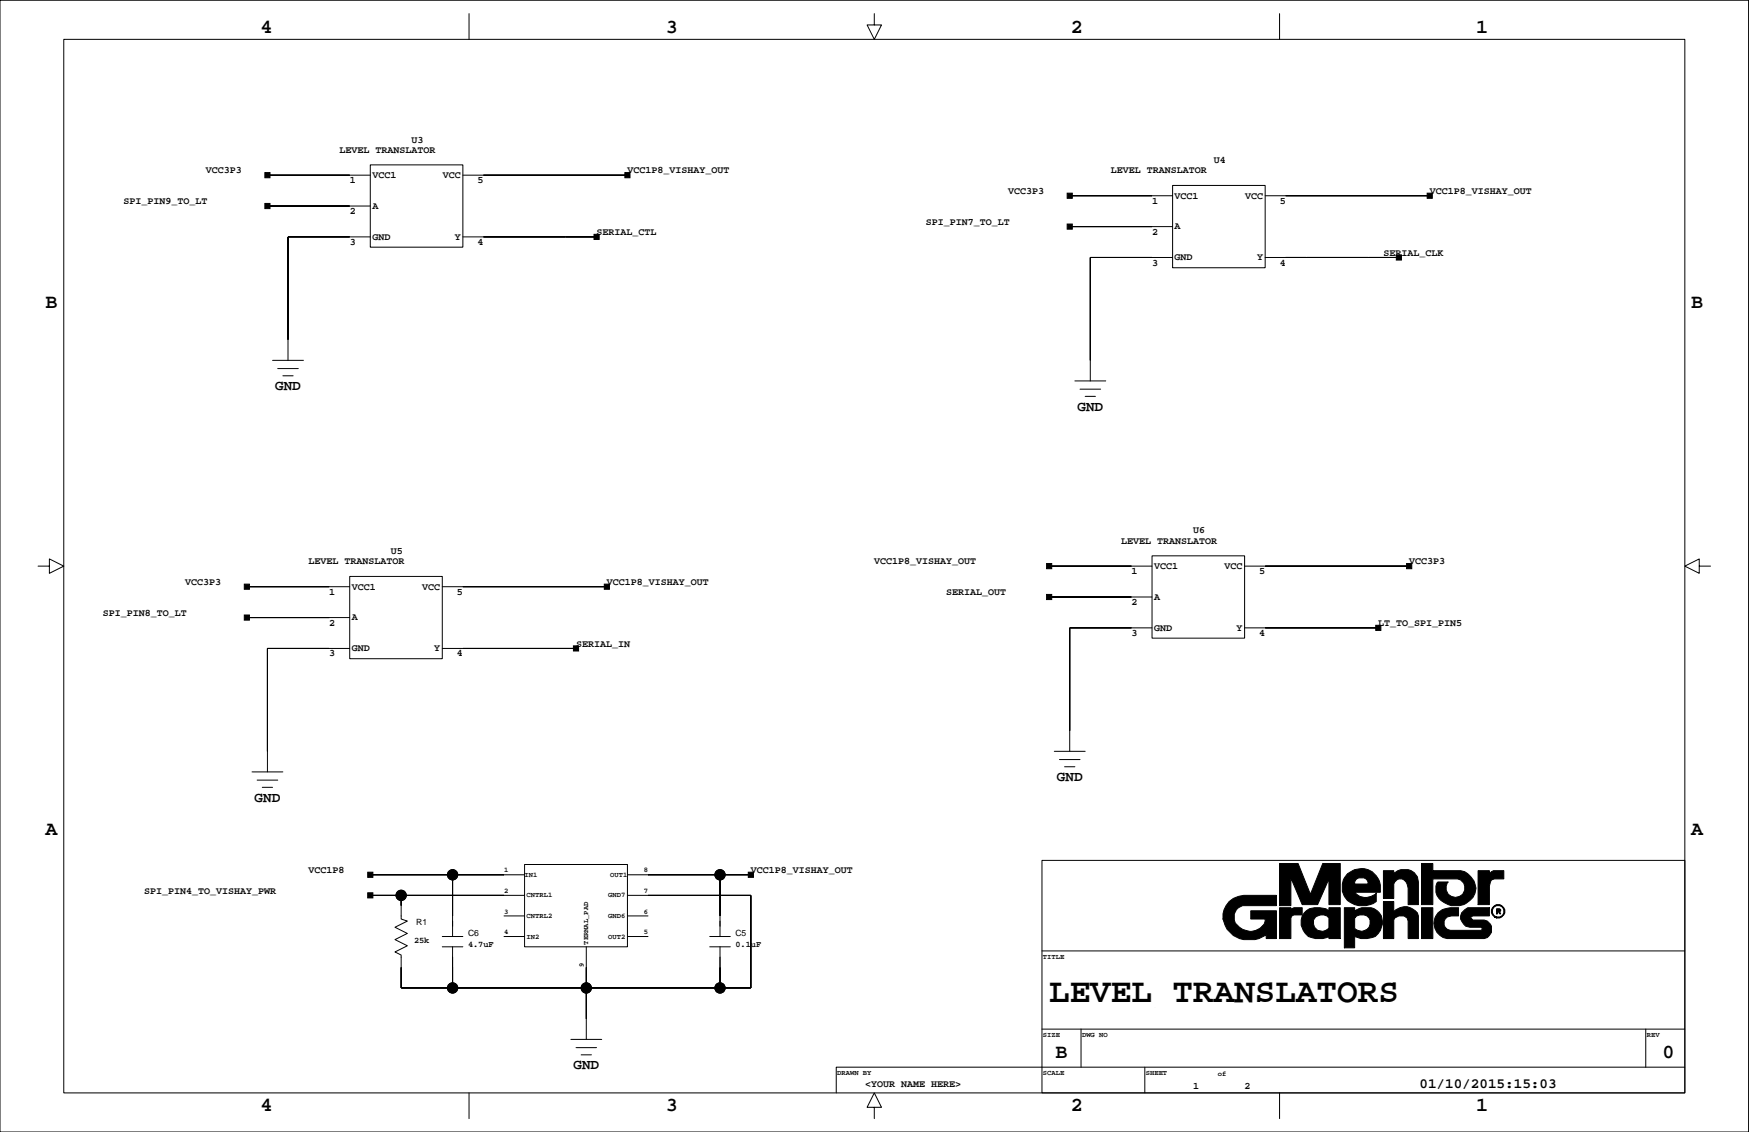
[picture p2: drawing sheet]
<svg xmlns="http://www.w3.org/2000/svg" width="432mm" height="279mm" viewBox="0 0 432 279" stroke-linecap="round" stroke-linejoin="round" font-family="sans-serif">
<g fill="none" stroke="#000" stroke-width=".25">
<path d="M0 .1h431.7v279.3h-431.7zM15.7 9.7h400.3v260.1h-400.3zM115.8 3.4v6.3M215.9 3.4v2.8h1.7l-1.7 3.5-1.8-3.5h1.8M315.9 3.4v6.3M66 43.2h25.4M66 50.9h25.4M91.4 40.7h22.9v20.3h-22.9zM91.4 58.5h-20.3v30.4M114.3 43.2h40.6M114.3 58.5h33M264.1 48.3h25.4"/>
<path d="M264.1 55.9h25.4M289.5 45.8h22.8v20.3h-22.8zM312.3 48.3h40.7M289.5 63.5h-20.3v30.5M312.3 63.5h33.1M67.3 88.9h7.6M68.6 91h5M69.8 92.8h2.6M265.4 94h7.6M266.6 96.1h5.1M267.9 97.8h2.5M9.4 139.7h2.8v-1.7l3.5 1.7-3.5 1.8v-1.8"/>
<path d="M259 139.7h25.4M284.4 137.2h22.9v20.3h-22.9zM307.3 139.7h40.6M419.5 139.7v-1.7l-3.5 1.7 3.5 1.8v-1.8h2.8M60.9 144.8h25.4M60.9 152.4h25.4M86.3 142.3h22.9v20.3h-22.9zM109.2 144.8h40.6M259 147.3h25.4M284.4 155h-20.3v30.4M307.3 155h33M86.3 160h-20.3v30.5"/>
<path d="M109.2 160h33M62.2 190.5h7.6M63.5 192.6h5.1M64.8 194.3h2.5M260.3 185.4h7.6M261.6 187.5h5M262.8 189.3h2.6M91.4 215.9h38.1M111.7 215.9v15.3M129.5 213.4h25.4v20.3h-25.4zM154.9 215.9h30.5M177.8 215.9v15.3"/>
<path d="M257.2 212.4h158.8v57.4h-158.8zM91.4 221h38.1M99 221v5.8l1.6 .5-3.1 1.6 3.1 1.5-3.1 1.5 3.1 1.5-3.1 1.6 1.5 .7v8.1h86.4v-22.8h-30.5M109.2 231.2h5.1M109.2 233.7h5.1M111.7 233.7v10.1M124.4 226.1h5.1M124.4 231.2h5.1M144.7 233.7v22.8M154.9 226.1h5.1M154.9 231.2h5.1M175.2 231.2h5.1"/>
<path d="M175.2 233.7h5.1M177.8 233.7v10.1M257.2 234.7h158.8M140.9 256.5h7.7M142.2 258.6h5.1M257.2 254h158.8M266.9 254v9.4M406.3 254v9.4M115.8 269.8v6.3M143.5 260.4h2.5M215.9 273.3h1.7l-1.7-3.5-1.8 3.5h1.8v2.8M282.6 263.4v6.4"/>
<path d="M315.9 269.8v6.3M416 263.4h-209.5v6.4"/>
<circle cx="111.7" cy="215.9" r="1.27"/>
<circle cx="177.8" cy="215.9" r="1.27"/>
<circle cx="99" cy="221" r="1.27"/>
<circle cx="111.7" cy="243.8" r="1.27"/>
<circle cx="144.7" cy="243.8" r="1.27"/>
<circle cx="177.8" cy="243.8" r="1.27"/>
</g>
<g fill="#000" stroke="#000" stroke-width=".25">
<path d="M65.4 42.6h1.3v1.3h-1.3z" fill-rule="evenodd"/>
<path d="M65.4 50.2h1.3v1.3h-1.3z" fill-rule="evenodd"/>
<path d="M71.1 58.5v25.4z" fill-rule="evenodd"/>
<path d="M66 43.2h20.3z" fill-rule="evenodd"/>
<path d="M71.1 58.5h15.2z" fill-rule="evenodd"/>
<path d="M66 50.9h20.3z" fill-rule="evenodd"/>
<path d="M119.4 58.5h5z" fill-rule="evenodd"/>
<path d="M124.4 58.5h15.3z" fill-rule="evenodd"/>
<path d="M146.7 57.8h1.2v1.3h-1.2z" fill-rule="evenodd"/>
<path d="M139.7 58.5h7.6z" fill-rule="evenodd"/>
<path d="M154.3 42.6h1.2v1.3h-1.2z" fill-rule="evenodd"/>
<path d="M119.4 43.2h35.5z" fill-rule="evenodd"/>
<path d="M263.5 47.7h1.2v1.2h-1.2z" fill-rule="evenodd"/>
<path d="M263.5 55.3h1.2v1.3h-1.2z" fill-rule="evenodd"/>
<path d="M264.1 48.3h20.3z" fill-rule="evenodd"/>
<path d="M264.1 55.9h20.3z" fill-rule="evenodd"/>
<path d="M352.3 47.7h1.3v1.2h-1.3z" fill-rule="evenodd"/>
<path d="M317.4 48.3h35.6z" fill-rule="evenodd"/>
<path d="M269.2 63.5v25.4z" fill-rule="evenodd"/>
<path d="M269.2 63.5h15.2z" fill-rule="evenodd"/>
<path d="M317.4 63.5h5.1z" fill-rule="evenodd"/>
<path d="M322.5 63.5h15.2z" fill-rule="evenodd"/>
<path d="M344.7 62.9h1.3v1.3h-1.3z" fill-rule="evenodd"/>
<path d="M337.7 63.5h7.7z" fill-rule="evenodd"/>
<path d="M259 139.7h20.3z" fill-rule="evenodd"/>
<path d="M312.3 139.7h35.6z" fill-rule="evenodd"/>
<path d="M60.3 144.2h1.3v1.2h-1.3z" fill-rule="evenodd"/>
<path d="M60.3 151.8h1.3v1.3h-1.3z" fill-rule="evenodd"/>
<path d="M60.9 144.8h20.4z" fill-rule="evenodd"/>
<path d="M60.9 152.4h20.4z" fill-rule="evenodd"/>
<path d="M149.2 144.2h1.3v1.2h-1.3z" fill-rule="evenodd"/>
<path d="M114.3 144.8h35.5z" fill-rule="evenodd"/>
<path d="M258.4 139.1h1.3v1.3h-1.3z" fill-rule="evenodd"/>
<path d="M258.4 146.7h1.3v1.3h-1.3z" fill-rule="evenodd"/>
<path d="M264.1 155v25.4z" fill-rule="evenodd"/>
<path d="M264.1 155h15.2z" fill-rule="evenodd"/>
<path d="M259 147.3h20.3z" fill-rule="evenodd"/>
<path d="M339.6 154.3h1.3v1.3h-1.3z" fill-rule="evenodd"/>
<path d="M312.3 155h28z" fill-rule="evenodd"/>
<path d="M347.3 139.1h1.2v1.3h-1.2z" fill-rule="evenodd"/>
<path d="M66 160v25.4z" fill-rule="evenodd"/>
<path d="M66 160h15.3z" fill-rule="evenodd"/>
<path d="M141.6 159.4h1.2v1.3h-1.2z" fill-rule="evenodd"/>
<path d="M114.3 160h27.9z" fill-rule="evenodd"/>
<path d="M90.8 215.3h1.3v1.2h-1.3z" fill-rule="evenodd"/>
<path d="M111.7 215.9v10.2z" fill-rule="evenodd"/>
<path d="M91.4 215.9h20.3z" fill-rule="evenodd"/>
<path d="M111.7 215.9h12.7z" fill-rule="evenodd"/>
<path d="M177.8 215.9v10.2z" fill-rule="evenodd"/>
<path d="M160 215.9h17.8z" fill-rule="evenodd"/>
<path d="M184.7 215.3h1.3v1.2h-1.3z" fill-rule="evenodd"/>
<path d="M177.8 215.9h7.6z" fill-rule="evenodd"/>
<path d="M90.8 220.4h1.3v1.2h-1.3z" fill-rule="evenodd"/>
<path d="M99 221v2.5z" fill-rule="evenodd"/>
<path d="M91.4 221h7.6z" fill-rule="evenodd"/>
<path d="M99 238.8v5z" fill-rule="evenodd"/>
<path d="M111.7 238.8v5z" fill-rule="evenodd"/>
<path d="M99 221h25.4z" fill-rule="evenodd"/>
<path d="M144.7 238.8v5z" fill-rule="evenodd"/>
<path d="M177.8 238.8v5z" fill-rule="evenodd"/>
<path d="M160 221h25.4z" fill-rule="evenodd"/>
<path d="M185.4 221v22.8z" fill-rule="evenodd"/>
<path d="M303.5 222.5l1-.7 2.5-.8h8.1v2.5h-8.3a2.95 2.95 0 0 0-2.2 2.5 2.95 2.95 0 0 0 1.4 2.9 3.9 3.9 0 0 0 6.3-1.6v-.5h-3.5v-2h6.3v6.9h-2.5v-1.1a6.7 6.7 0 0 1-10.7-3.8 5.3 5.3 0 0 1 1.6-4.3z" fill-rule="evenodd"/>
<path d="M315.9 224h2.8v.5l.8-.5h2v1.8h-2l-.5 .3-.3 .5v5.1h-2.8z" fill-rule="evenodd"/>
<path d="M315.9 213.1h4.6l3 7.6 3.1-7.6h4.3v10.2h-2.8v-6.4l-2.8 6.4h-3.8l-2.8-6.6v6.8h-2.8z" fill-rule="evenodd"/>
<path d="M322 225.3a3.7 3.7 0 0 1 3.8-1.3l1.5 .3 .8 .5v-.8h2.8v7.7h-2.8v-5.1a2.32 2.32 0 0 0-3.8 .5 2.16 2.16 0 0 0 .7 2.3 2.16 2.16 0 0 0 2.3 .2l.8-.5v2.1a5.7 5.7 0 0 1-5.1 0 4.1 4.1 0 0 1-1-5.9z" fill-rule="evenodd"/>
<path d="M331.9 224h2.5v5.1a2.16 2.16 0 0 0 3.2 .2 2.16 2.16 0 0 0-.1-3.2 2.45 2.45 0 0 0-3.1 .5v-1.8a4.4 4.4 0 0 1 6.6 1.3 4.4 4.4 0 0 1-1.5 5.1 6.4 6.4 0 0 1-5.1 0v2.7h-2.5z" fill-rule="evenodd"/>
<path d="M332.7 215.7a4.9 4.9 0 0 1 5.7-.7 4.9 4.9 0 0 1 2.4 5.2h-6.4v-2h3.3a1.36 1.36 0 0 0-1-1.5h-1.2l-.8 .5-.3 .5v2.5a3.7 3.7 0 0 0 5.4 .3v2a5.5 5.5 0 0 1-7.9-1.3 4.8 4.8 0 0 1 .8-5.5z" fill-rule="evenodd"/>
<path d="M341.6 222.5h2.5v2.6a3.6 3.6 0 0 1 6.1 1v5.6h-2.6v-4.4l-.2-.7-.8-.5h-1.2l-1.1 .5-.2 .5v4.6h-2.5z" fill-rule="evenodd"/>
<path d="M341.6 214.9h2.5v.8a3.5 3.5 0 0 1 3.7-1 3.5 3.5 0 0 1 2.4 3v5.6h-2.6v-4.1a2.16 2.16 0 0 0-2.2-2.3l-.8 .5-.5 .8v3.6h-2.5z" fill-rule="evenodd"/>
<path d="M350.9 213.1h2.8v1.8h6.9a5.1 5.1 0 0 1 3.8 4.3 5.1 5.1 0 0 1-3.7 4.3 5.1 5.1 0 0 1-5.4-1.7 3.3 3.3 0 0 1-.3-4.1h2.6a2.31 2.31 0 0 0 .5 3.5 2.31 2.31 0 0 0 3.4-1.2 2.31 2.31 0 0 0-1.7-3.1h-6.1v6.4h-2.8z" fill-rule="evenodd"/>
<path d="M350.9 224h2.8v7.7h-2.8z" fill-rule="evenodd"/>
<path d="M364.9 214.9h2.8v.8l1-.8h2.6v2h-2.3l-.8 .3-.2 .5-.3 1v4.6h-2.8z" fill-rule="evenodd"/>
<path d="M355 225.3a6.1 6.1 0 0 1 5.1-1.3v2.1h-1.8a1.78 1.78 0 0 0-1.8 1.6 1.78 1.78 0 0 0 1.6 1.9h7.6l.2-.2-.2-.5h-2.8a2.46 2.46 0 0 1-2.3-2.2 2.46 2.46 0 0 1 1.8-2.7h5.3v2.1h-4.1l-.5 .2v.3l.5 .5h2.8l.8 .2 1 1.3v1.5l-.5 .8-.5 .5-.8 .3h-9.1a3.8 3.8 0 0 1-2.3-6.4z" fill-rule="evenodd"/>
<path d="M369.5 224.3h.7l.3 .2-.3 .6 .3 .5h-.3l-.2-.5h-.3v.5h-.2v-.8h.7v-.3h-.5v.3h-.2z" fill-rule="evenodd"/>
<path d="M369 223.5a1.67 1.67 0 0 1 2.6 1.4 1.67 1.67 0 0 1-2.6 1.4h1.2a1.45 1.45 0 0 0 .9-2.2 1.45 1.45 0 0 0-2.4 0 1.45 1.45 0 0 0 .8 2.2 1.4 1.4 0 0 1-1.2-.8 1.4 1.4 0 0 1 .2-1.5z" fill-rule="evenodd"/>
<path d="M99 243.8h12.7z" fill-rule="evenodd"/>
<path d="M144.7 243.8v7.7z" fill-rule="evenodd"/>
<path d="M111.7 243.8h33z" fill-rule="evenodd"/>
<path d="M144.7 243.8h33.1z" fill-rule="evenodd"/>
<path d="M177.8 243.8h7.6z" fill-rule="evenodd"/>
<circle cx="111.7" cy="215.9" r="1.27"/>
<circle cx="177.8" cy="215.9" r="1.27"/>
<circle cx="99" cy="221" r="1.27"/>
<circle cx="111.7" cy="243.8" r="1.27"/>
<circle cx="144.7" cy="243.8" r="1.27"/>
<circle cx="177.8" cy="243.8" r="1.27"/>
</g>
<text font-size="8.5" x="259" y="247.4">LEVEL TRANSLATORS</text>
<g font-size="4.9">
<text x="64.3" y="8.1">4</text>
<text x="164.3" y="8.1">3</text>
<text x="264.4" y="8.1">2</text>
<text x="364.4" y="8.1">1</text>
<text x="11.2" y="76.1">B</text>
<text x="417.5" y="76.1">B</text>
<text x="11.2" y="206.1">A</text>
<text x="417.5" y="206.1">A</text>
<text x="260.6" y="261.2">B</text>
<text x="410.4" y="261.2">0</text>
<text x="64.3" y="274.2">4</text>
<text x="164.3" y="274.2">3</text>
<text x="264.4" y="274.2">2</text>
<text x="364.4" y="274.2">1</text>
</g>
<g font-size="3.5">
<text x="67.9" y="96.3">GND</text>
<text x="266" y="101.4">GND</text>
<text x="62.8" y="197.9">GND</text>
<text x="260.9" y="192.8">GND</text>
<text x="141.6" y="263.9">GND</text>
<text x="350.4" y="268.6">01/10/2015:15:03</text>
</g>
<g font-size="2.5">
<text x="101.6" y="35.2">U3</text>
<text x="83.8" y="37.7">LEVEL TRANSLATOR</text>
<text x="299.7" y="40.3">U4</text>
<text x="50.8" y="42.8">VCC3P3</text>
<text x="86.3" y="45.2">1</text>
<text x="91.9" y="43.9">VCC1</text>
<text x="109.3" y="43.9">VCC</text>
<text x="117.9" y="45.2">5</text>
<text x="154.9" y="42.8">VCC1P8_VISHAY_OUT</text>
<text x="248.9" y="47.9">VCC3P3</text>
<text x="274.3" y="42.8">LEVEL TRANSLATOR</text>
<text x="353" y="47.9">VCC1P8_VISHAY_OUT</text>
<text x="30.5" y="50.4">SPI_PIN9_TO_LT</text>
<text x="86.3" y="52.8">2</text>
<text x="91.9" y="51.5">A</text>
<text x="284.4" y="50.3">1</text>
<text x="290" y="49">VCC1</text>
<text x="307.4" y="49">VCC</text>
<text x="315.9" y="50.3">5</text>
<text x="91.9" y="59.2">GND</text>
<text x="112.3" y="59.2">Y</text>
<text x="147.3" y="58">SERIAL_CTL</text>
<text x="228.5" y="55.5">SPI_PIN7_TO_LT</text>
<text x="284.4" y="57.9">2</text>
<text x="290" y="56.6">A</text>
<text x="86.3" y="60.5">3</text>
<text x="117.9" y="60.5">4</text>
<text x="284.4" y="65.5">3</text>
<text x="290" y="64.2">GND</text>
<text x="310.4" y="64.2">Y</text>
<text x="315.9" y="65.5">4</text>
<text x="341.6" y="63.1">SERIAL_CLK</text>
<text x="294.6" y="131.7">U6</text>
<text x="96.5" y="136.8">U5</text>
<text x="276.8" y="134.2">LEVEL TRANSLATOR</text>
<text x="76.2" y="139.3">LEVEL TRANSLATOR</text>
<text x="215.9" y="139.3">VCC1P8_VISHAY_OUT</text>
<text x="279.3" y="141.7">1</text>
<text x="284.9" y="140.4">VCC1</text>
<text x="302.3" y="140.4">VCC</text>
<text x="310.9" y="141.7">5</text>
<text x="347.9" y="139.3">VCC3P3</text>
<text x="45.7" y="144.4">VCC3P3</text>
<text x="81.3" y="146.8">1</text>
<text x="86.8" y="145.5">VCC1</text>
<text x="104.2" y="145.5">VCC</text>
<text x="112.8" y="146.8">5</text>
<text x="149.8" y="144.4">VCC1P8_VISHAY_OUT</text>
<text x="233.6" y="146.9">SERIAL_OUT</text>
<text x="279.3" y="149.3">2</text>
<text x="284.9" y="148">A</text>
<text x="25.4" y="152">SPI_PIN8_TO_LT</text>
<text x="81.3" y="154.4">2</text>
<text x="86.8" y="153.1">A</text>
<text x="284.9" y="155.7">GND</text>
<text x="305.3" y="155.7">Y</text>
<text x="340.3" y="154.5">LT_TO_SPI_PIN5</text>
<text x="86.8" y="160.7">GND</text>
<text x="107.2" y="160.7">Y</text>
<text x="142.2" y="159.6">SERIAL_IN</text>
<text x="279.3" y="157">3</text>
<text x="310.9" y="157">4</text>
<text x="81.3" y="162">3</text>
<text x="112.8" y="162">4</text>
<text x="76.2" y="215.5">VCC1P8</text>
<text x="185.4" y="215.5">VCC1P8_VISHAY_OUT</text>
<text x="35.6" y="220.6">SPI_PIN4_TO_VISHAY_PWR</text>
<text x="213.6" y="268.3">&lt;YOUR NAME HERE&gt;</text>
<text x="294.6" y="268.8">1</text>
<text x="307.3" y="268.8">2</text>
</g>
<g font-size="2.1">
<text x="102.2" y="232.6">25k</text>
<text x="102.8" y="228.2">R1</text>
<text x="115.5" y="231">C6</text>
<text x="115.5" y="233.6">4.7uF</text>
<text x="181.6" y="231">C5</text>
<text x="181.6" y="233.6">0.1uF</text>
</g>
<g font-size="1.8">
<text x="124.4" y="215.3">1</text>
<text x="158.9" y="215.3">8</text>
<text x="124.4" y="220.4">2</text>
<text x="129.5" y="216.4">IN1</text>
<text x="130" y="221.5">CNTRL1</text>
<text x="150.2" y="221.5">GND7</text>
<text x="150.7" y="216.4">OUT1</text>
<text x="158.9" y="220.4">7</text>
<text x="124.4" y="225.5">3</text>
<text x="130" y="226.6">CNTRL2</text>
<text x="150.2" y="226.6">GND6</text>
<text x="158.9" y="225.5">6</text>
<text x="124.4" y="230.6">4</text>
<text x="130" y="231.6">IN2</text>
<text x="145.2" y="233.2" transform="rotate(-90 145.2 233.2)">TERMAL_PAD</text>
<text x="150.2" y="231.6">OUT2</text>
<text x="158.9" y="230.6">5</text>
<text x="144.1" y="238.8" transform="rotate(-90 144.1 238.8)">9</text>
<text x="257.5" y="236.7">TITLE</text>
<text x="257.5" y="256">SIZE</text>
<text x="267.1" y="256">DWG NO</text>
<text x="406.6" y="256">REV</text>
<text x="206.7" y="265.4">DRAWN BY</text>
<text x="257.5" y="265.4">SCALE</text>
<text x="282.9" y="265.4">SHEET</text>
<text x="300.7" y="265.6">of</text>
</g>
</svg>
